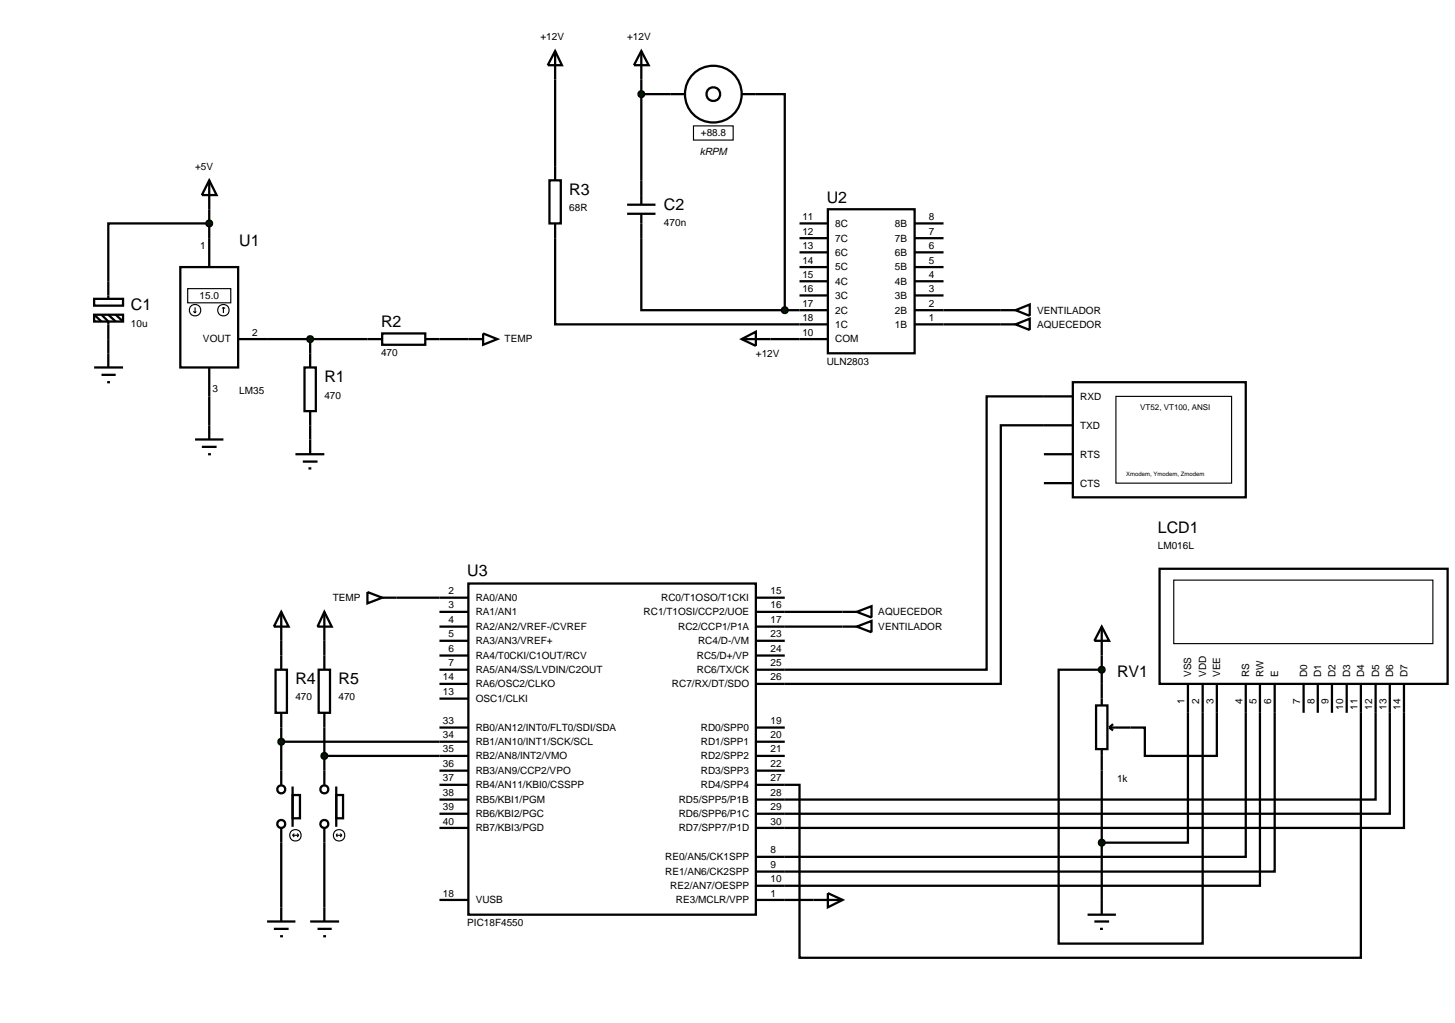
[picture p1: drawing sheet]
<svg xmlns="http://www.w3.org/2000/svg" width="257mm" height="180mm" viewBox="0 0 257 180" stroke-linecap="round" stroke-linejoin="round" font-family="sans-serif">
<g fill="none" stroke="#000" stroke-width=".4">
<path d="M97.9 14v15.3M113.1 14v17.8M113.1 16.6h5.1M133.3 16.6h5.1v38.1M36.9 39.4h-17.8v10.2M36.9 31.8l1.3 2.6h-2.6zM36.9 31.8v15.3M19.1 59.8v5M31.8 47.1h10.2v17.7h-10.2zM42 59.8h22.8M54.7 59.8v2.5M77.5 59.8h5.1"/>
<path d="M97.9 42v15.2h43.1M113.1 42v12.7h25.3M135.9 59.8h5.1M138.4 54.7h2.6M166.4 57.2h10.1M166.4 54.7h10.1M16.6 64.8h5.1M17.9 66.1h2.5M18.9 67.4h.5M34.4 77.5h5M35.6 78.8h2.6M36.9 64.8v12.7"/>
<path d="M54.7 75v2.5M184.1 69.9h-10.1v48.2h-35.6M184.1 75h-7.6v45.6h-38.1M36.7 80.1h.5M49.6 113v2.6M57.2 113v2.6M69.9 105.4h7.6M138.4 107.9h10.2M138.4 110.5h10.2M194.3 118.1h-7.6v48.3h25.4v-40.7M194.3 115.6v5M49.6 128.3v7.6"/>
<path d="M49.6 130.8h27.9M57.2 128.3v7.6M57.2 133.3h20.3M194.3 135.9v22.8M209.5 125.7v22.9h-15.2M214.6 125.7v7.6h-12.7v-5h-2.5M219.7 125.7v25.4h-81.3M222.2 125.7v30.5h-83.8M224.8 125.7v28h-86.4M240 125.7v43.2h-99v-30.5h-2.6M242.6 125.7v15.3h-104.2M245.1 125.7v17.8h-106.7"/>
<path d="M247.6 125.7v20.3h-109.2M49.6 148.6v11.4M57.2 148.6v11.4M138.4 158.7h5.1"/>
</g>
<g fill="none" stroke="#000" stroke-width=".2">
<path d="M33.1 50.9h7.6v2.5h-7.6zM34.1 54.9l.3 .3M34.4 54.2v1M34.6 54.9l-.2 .3M39.4 54.2l-.2 .2M39.4 54.2l.3 .2M39.4 54.2v1"/>
<circle cx="34.4" cy="54.7" r="1.01"/>
<circle cx="39.4" cy="54.7" r="1.01"/>
</g>
<path d="M36.5 39.1l.4-.2-.5 .5zM36.9 38.9l.3 .1 .2 .4zM36.9 39.9l.5-.5-.2 .4zM36.4 39.4l.5 .5-.4-.2z" fill="#004000" stroke="#000" stroke-width=".4"/>
<path d="M36.4 39.4l.5-.5 .5 .5-.5 .5z" fill="#004000"/>
<path d="M64.8 59.8h2.6M67.4 58.8h7.6v2h-7.6zM75 59.8h2.5M53.7 64.8h2v7.7h-2zM54.7 62.3v2.5M54.7 72.5v2.5" fill="none" stroke="#000" stroke-width=".4"/>
<path d="M54.4 59.4l.3-.1-.5 .5zM54.7 59.3l.3 .1 .2 .4zM54.7 60.3l.5-.5-.2 .4zM54.2 59.8l.5 .5-.4-.2z" fill="#004000" stroke="#000" stroke-width=".4"/>
<path d="M54.7 59.3l.5 .5-.5 .5-.5-.5z" fill="#004000"/>
<g fill="none" stroke="#000" stroke-width=".4">
<path d="M97.9 9l1.2 2.5h-2.5zM97.9 9v5M113.1 9l1.3 2.5h-2.6zM113.1 9v5M118.2 16.6h2.5M130.8 16.6h2.5M96.9 31.8h2v7.6h-2zM97.9 29.3v2.5M97.9 39.4v2.6M110.6 37.7h5M110.6 36.1h5M113.1 31.8v4.3"/>
<path d="M113.1 37.7v4.3M141 39.4h5M146 36.9h15.3v25.4h-15.3zM161.3 39.4h5.1M16.6 52.7h5.1v1.2h-5.1zM16.6 55.5h5.1v1.2h-5.1zM16.6 55.5l1.3 1.2M17.9 55.5l1.2 1.2v3.1M19.1 49.6v3.1M19.1 55.5l1.3 1.2M20.4 55.5l1.3 1.2M82.6 59.8h2.6"/>
<path d="M85.2 58.8l2.5 1-2.5 1zM141 59.8h5M141 57.2h5M141 54.7h5M141 52.1h5M141 49.6h5M141 47.1h5M141 44.5h5M141 42h5M161.3 57.2h5.1M161.3 54.7h5.1M161.3 52.1h5.1"/>
<path d="M161.3 49.6h5.1M161.3 47.1h5.1M161.3 44.5h5.1M161.3 42h5.1M176.5 57.2h2.6M176.5 54.7h2.6M179.1 57.2l2.5-1v2zM179.1 54.7l2.5-1v2zM54.7 77.5v2.6M52.1 80.1h5.1M53.4 81.4h2.6M54.4 82.6h.5"/>
<circle cx="125.8" cy="16.6" r="5"/>
<circle cx="125.8" cy="16.6" r="1.21"/>
</g>
<path d="M122.3 22.2h7v2.5h-7z" fill="none" stroke="#000" stroke-width=".2"/>
<g fill="#004000" stroke="#000" stroke-width=".4">
<path d="M112.8 16.2l.3-.1-.5 .5zM113.1 16.1l.3 .1 .2 .4zM113.1 17.1l.5-.5-.2 .4zM112.6 16.6l.5 .5-.3-.1z"/>
<path d="M138.1 54.3l.3-.1-.5 .5zM138.4 54.2l.4 .2 .1 .3zM138.9 54.7l-.1 .3-.4 .2zM137.9 54.7l.5 .5-.4-.2z"/>
</g>
<g fill="#004000">
<path d="M112.6 16.6l.5-.5 .5 .5-.5 .5z"/>
<path d="M138.4 54.2l.5 .5-.5 .5-.5-.5z"/>
</g>
<g fill="none" stroke="#000" stroke-width=".4">
<path d="M130.8 59.8l2.5-1.3v2.5zM130.8 59.8h5.1M64.8 104.4l2.6 1-2.6 1zM67.4 105.4h2.5M77.5 105.4h5.1M77.5 107.9h5.1M77.5 110.5h5.1M77.5 113h5.1M77.5 115.6h5.1M77.5 118.1h5.1M82.6 102.9h50.7v58.4h-50.7zM133.3 105.4h5.1"/>
<path d="M133.3 107.9h5.1M133.3 110.5h5.1M133.3 113h5.1M133.3 115.6h5.1M133.3 118.1h5.1M148.6 107.9h2.5M148.6 110.5h2.5M151.1 107.9l2.6-1v2zM151.1 110.5l2.6-1v2zM194.3 110.5l1.3 2.5h-2.6zM194.3 110.5v5.1M204.5 100.3h50.8v20.3h-50.8z"/>
<path d="M77.5 120.6h5.1M77.5 123.2h5.1M77.5 128.3h5.1M77.5 130.8h5.1M77.5 133.3h5.1M77.5 135.9h5.1M77.5 138.4h5.1M133.3 120.6h5.1M133.3 128.3h5.1M133.3 130.8h5.1M133.3 133.3h5.1M133.3 135.9h5.1"/>
<path d="M133.3 138.4h5.1M193.3 124.4h2v7.7h-2zM194.3 120.6v3.8M194.3 132.1v3.8M195.6 128.3h3.8M195.6 128.3l.7 .5M196.3 127.7l-.7 .6M209.5 120.6v5.1M212.1 120.6v5.1M214.6 120.6v5.1M219.7 120.6v5.1M222.2 120.6v5.1"/>
<path d="M224.8 120.6v5.1M229.9 120.6v5.1M232.4 120.6v5.1M234.9 120.6v5.1M237.5 120.6v5.1M240 120.6v5.1M242.6 120.6v5.1M245.1 120.6v5.1M247.6 120.6v5.1M77.5 141h5.1M77.5 143.5h5.1M77.5 146h5.1"/>
<path d="M77.5 158.7h5.1M133.3 141h5.1M133.3 143.5h5.1M133.3 146h5.1M133.3 158.7h5.1M133.3 151.1h5.1M133.3 153.7h5.1M133.3 156.2h5.1M143.5 158.7h5.1M146 157.5l2.6 1.2-2.6 1.3zM194.3 158.7v2.6M191.8 161.3h5"/>
<path d="M193 162.5h2.6M194 163.8h.5"/>
</g>
<path d="M207 102.3h45.7v11.2h-45.7z" fill="none" stroke="#000" stroke-width=".2"/>
<g fill="#004000" stroke="#000" stroke-width=".4">
<path d="M193.9 148.3l.4-.2-.5 .5zM194.3 148.1l.3 .1 .2 .4zM194.8 148.6l-.1 .3-.4 .2zM193.8 148.6l.5 .5-.4-.2z"/>
<path d="M194 117.7l.3-.1-.5 .5zM194.3 117.6l.4 .2 .1 .3zM194.3 118.6l.5-.5-.2 .4zM193.8 118.1l.5 .5-.3-.1z"/>
</g>
<g fill="#004000">
<path d="M193.8 148.6l.5-.5 .5 .5-.5 .5z"/>
<path d="M194.3 117.6l.5 .5-.5 .5-.5-.5z"/>
</g>
<g fill="none" stroke="#000" stroke-width=".4">
<path d="M184.1 69.9h5.1M184.1 75h5.1M189.2 67.4h30.5v20.3h-30.5zM184.1 80.1h5.1M184.1 85.2h5.1M48.6 118.1h2v7.6h-2zM49.6 107.9l1.3 2.6h-2.6zM49.6 107.9v5.1M49.6 115.6v2.5M56.2 118.1h2v7.6h-2zM57.2 107.9l1.3 2.6h-2.5zM57.2 107.9v5.1"/>
<path d="M57.2 115.6v2.5M49.6 125.7v2.6M49.6 135.9v2.5M51.6 138.7v7.1M57.2 125.7v2.6M57.2 135.9v2.5M59.3 138.7v7.1M49.6 146v2.6M49.6 160v2.5M51.6 140.2h1.3v4.1h-1.3zM57.2 146v2.6M57.2 160v2.5"/>
<path d="M59.3 140.2h1.2v4.1h-1.2zM47.1 162.5h5M48.3 163.8h2.6M49.4 165.1h.5M54.7 162.5h5.1M56 163.8h2.5M57 165.1h.5"/>
<circle cx="49.6" cy="139.2" r=".7"/>
<circle cx="57.2" cy="139.2" r=".7"/>
<circle cx="49.6" cy="145.3" r=".7"/>
<circle cx="57.2" cy="145.3" r=".7"/>
</g>
<g fill="none" stroke="#000" stroke-width=".2">
<path d="M196.8 69.9h20.4v15.3h-20.4zM51.6 147.3h1.1M51.6 147.3l.3 .3M51.9 147l-.3 .3M52.4 147l.3 .3M52.7 147.3l-.3 .3M59.3 147.3h1M59.3 147.3l.2 .3M59.5 147l-.2 .3M60 147l.3 .3M60.3 147.3l-.3 .3"/>
<circle cx="52.1" cy="147.3" r="1.01"/>
<circle cx="59.8" cy="147.3" r="1.01"/>
</g>
<g fill="#004000" stroke="#000" stroke-width=".4">
<path d="M49.3 130.4l.3-.1-.5 .5zM49.6 130.3l.3 .1 .2 .4zM49.6 131.3l.5-.5-.2 .4zM49.1 130.8l.5 .5-.3-.1z"/>
<path d="M56.8 133l.4-.2-.5 .5zM57.2 132.8l.3 .1 .2 .4zM57.7 133.3l-.1 .3-.4 .2zM56.7 133.3l.5 .5-.3-.1z"/>
</g>
<g fill="#004000">
<path d="M49.6 130.3l.5 .5-.5 .5-.5-.5z"/>
<path d="M56.7 133.3l.5-.5 .5 .5-.5 .5z"/>
</g>
<g font-size="2.8">
<text x="100.4" y="34.4">R3</text>
<text x="145.8" y="35.8">U2</text>
<text x="117.1" y="37">C2</text>
<text x="42.2" y="43.4">U1</text>
<text x="23.1" y="54.7">C1</text>
<text x="67.2" y="57.7">R2</text>
<text x="57.2" y="67.4">R1</text>
<text x="204.2" y="94">LCD1</text>
<text x="82.4" y="101.7">U3</text>
<text x="197" y="119.5">RV1</text>
<text x="52.1" y="120.7">R4</text>
<text x="59.7" y="120.7">R5</text>
</g>
<g font-size="1.8">
<text x="95.3" y="7">+12V</text>
<text x="110.6" y="7">+12V</text>
<text x="123.6" y="24">+88.8</text>
<text x="34.4" y="29.9">+5V</text>
<text x="123.4" y="27.3">kRPM</text>
<text x="100.4" y="37.2">68R</text>
<text x="117.1" y="39.8">470n</text>
<text x="141.5" y="41.4">12</text>
<text x="141.5" y="38.8">11</text>
<text x="147.3" y="40">8C</text>
<text x="157.8" y="40">8B</text>
<text x="163.8" y="41.4">7</text>
<text x="163.8" y="38.8">8</text>
<text x="35.3" y="43.9">1</text>
<text x="141.5" y="46.5">14</text>
<text x="141.5" y="43.9">13</text>
<text x="147.3" y="47.7">5C</text>
<text x="147.3" y="45.1">6C</text>
<text x="147.3" y="42.6">7C</text>
<text x="157.8" y="47.7">5B</text>
<text x="157.8" y="45.1">6B</text>
<text x="157.8" y="42.6">7B</text>
<text x="163.8" y="46.5">5</text>
<text x="163.8" y="43.9">6</text>
<text x="35.2" y="52.7">15.0</text>
<text x="141.5" y="51.5">16</text>
<text x="141.5" y="49">15</text>
<text x="147.3" y="52.7">3C</text>
<text x="147.3" y="50.2">4C</text>
<text x="157.8" y="52.7">3B</text>
<text x="157.8" y="50.2">4B</text>
<text x="163.8" y="51.5">3</text>
<text x="163.8" y="49">4</text>
<text x="23.1" y="57.6">10u</text>
<text x="44.5" y="59.2">2</text>
<text x="141.5" y="56.6">18</text>
<text x="141.5" y="54.1">17</text>
<text x="141.5" y="59.2">10</text>
<text x="147.3" y="57.8">1C</text>
<text x="147.3" y="55.3">2C</text>
<text x="157.8" y="57.8">1B</text>
<text x="157.8" y="55.3">2B</text>
<text x="163.8" y="56.6">1</text>
<text x="163.8" y="54.1">2</text>
<text x="182.9" y="57.8">AQUECEDOR</text>
<text x="182.9" y="55.3">VENTILADOR</text>
<text x="35.8" y="60.4">VOUT</text>
<text x="67.2" y="62.8">470</text>
<text x="89" y="60.4">TEMP</text>
<text x="133.3" y="62.9">+12V</text>
<text x="145.8" y="64.3">ULN2803</text>
<text x="147.3" y="60.4">COM</text>
<text x="37.5" y="69.2">3</text>
<text x="42.2" y="69.4">LM35</text>
<text x="57.2" y="70.3">470</text>
<text x="190.5" y="70.5">RXD</text>
<text x="190.5" y="75.6">TXD</text>
<text x="190.5" y="80.7">RTS</text>
<text x="190.5" y="85.8">CTS</text>
<text x="204.2" y="96.8">LM016L</text>
<text x="58.7" y="106">TEMP</text>
<text x="79.1" y="104.8">2</text>
<text x="79.1" y="107.3">3</text>
<text x="83.9" y="106">RA0/AN0</text>
<text x="116.6" y="106">RC0/T1OSO/T1CKI</text>
<text x="135.9" y="104.8">15</text>
<text x="135.9" y="107.3">16</text>
<text x="79.1" y="109.9">4</text>
<text x="79.1" y="112.4">5</text>
<text x="83.9" y="108.5">RA1/AN1</text>
<text x="83.9" y="111.1">RA2/AN2/VREF-/CVREF</text>
<text x="83.9" y="113.6">RA3/AN3/VREF+</text>
<text x="113.5" y="108.5">RC1/T1OSI/CCP2/UOE</text>
<text x="119.6" y="111.1">RC2/CCP1/P1A</text>
<text x="123.1" y="113.6">RC4/D-/VM</text>
<text x="135.9" y="109.9">17</text>
<text x="135.9" y="112.4">23</text>
<text x="154.9" y="108.5">AQUECEDOR</text>
<text x="154.9" y="111.1">VENTILADOR</text>
<text x="78.1" y="120">14</text>
<text x="79.1" y="115">6</text>
<text x="79.1" y="117.5">7</text>
<text x="83.9" y="116.2">RA4/T0CKI/C1OUT/RCV</text>
<text x="83.9" y="118.7">RA5/AN4/SS/LVDIN/C2OUT</text>
<text x="122.9" y="116.2">RC5/D+/VP</text>
<text x="122.9" y="118.7">RC6/TX/CK</text>
<text x="135.9" y="115">24</text>
<text x="135.9" y="117.5">25</text>
<text x="135.9" y="120">26</text>
<text x="210.1" y="119.4" transform="rotate(-90 210.1 119.4)">VSS</text>
<text x="212.7" y="119.4" transform="rotate(-90 212.7 119.4)">VDD</text>
<text x="215.2" y="119.4" transform="rotate(-90 215.2 119.4)">VEE</text>
<text x="220.3" y="119.4" transform="rotate(-90 220.3 119.4)">RS</text>
<text x="222.8" y="119.4" transform="rotate(-90 222.8 119.4)">RW</text>
<text x="225.4" y="119.4" transform="rotate(-90 225.4 119.4)">E</text>
<text x="230.5" y="119.4" transform="rotate(-90 230.5 119.4)">D0</text>
<text x="233" y="119.4" transform="rotate(-90 233 119.4)">D1</text>
<text x="235.5" y="119.4" transform="rotate(-90 235.5 119.4)">D2</text>
<text x="238.1" y="119.4" transform="rotate(-90 238.1 119.4)">D3</text>
<text x="240.6" y="119.4" transform="rotate(-90 240.6 119.4)">D4</text>
<text x="243.2" y="119.4" transform="rotate(-90 243.2 119.4)">D5</text>
<text x="245.7" y="119.4" transform="rotate(-90 245.7 119.4)">D6</text>
<text x="248.2" y="119.4" transform="rotate(-90 248.2 119.4)">D7</text>
<text x="52.1" y="123.5">470</text>
<text x="59.7" y="123.5">470</text>
<text x="78.1" y="122.6">13</text>
<text x="83.9" y="121.2">RA6/OSC2/CLKO</text>
<text x="83.9" y="123.8">OSC1/CLKI</text>
<text x="118.5" y="121.2">RC7/RX/DT/SDO</text>
<text x="208.9" y="124.2" transform="rotate(-90 208.9 124.2)">1</text>
<text x="211.5" y="124.2" transform="rotate(-90 211.5 124.2)">2</text>
<text x="214" y="124.2" transform="rotate(-90 214 124.2)">3</text>
<text x="219.1" y="124.2" transform="rotate(-90 219.1 124.2)">4</text>
<text x="221.6" y="124.2" transform="rotate(-90 221.6 124.2)">5</text>
<text x="224.2" y="124.2" transform="rotate(-90 224.2 124.2)">6</text>
<text x="229.3" y="124.2" transform="rotate(-90 229.3 124.2)">7</text>
<text x="231.8" y="124.2" transform="rotate(-90 231.8 124.2)">8</text>
<text x="234.3" y="124.2" transform="rotate(-90 234.3 124.2)">9</text>
<text x="236.9" y="125.2" transform="rotate(-90 236.9 125.2)">10</text>
<text x="239.4" y="125.2" transform="rotate(-90 239.4 125.2)">11</text>
<text x="242" y="125.2" transform="rotate(-90 242 125.2)">12</text>
<text x="244.5" y="125.2" transform="rotate(-90 244.5 125.2)">13</text>
<text x="247" y="125.2" transform="rotate(-90 247 125.2)">14</text>
<text x="78.1" y="127.7">33</text>
<text x="78.1" y="130.2">34</text>
<text x="83.9" y="128.9">RB0/AN12/INT0/FLT0/SDI/SDA</text>
<text x="83.9" y="131.4">RB1/AN10/INT1/SCK/SCL</text>
<text x="123.6" y="128.9">RD0/SPP0</text>
<text x="123.6" y="131.4">RD1/SPP1</text>
<text x="135.9" y="127.7">19</text>
<text x="135.9" y="130.2">20</text>
<text x="78.1" y="132.7">35</text>
<text x="78.1" y="135.3">36</text>
<text x="78.1" y="137.8">37</text>
<text x="83.9" y="133.9">RB2/AN8/INT2/VMO</text>
<text x="83.9" y="136.5">RB3/AN9/CCP2/VPO</text>
<text x="123.6" y="133.9">RD2/SPP2</text>
<text x="123.6" y="136.5">RD3/SPP3</text>
<text x="135.9" y="132.7">21</text>
<text x="135.9" y="135.3">22</text>
<text x="135.9" y="137.8">27</text>
<text x="197" y="137.9">1k</text>
<text x="78.1" y="140.4">38</text>
<text x="78.1" y="142.9">39</text>
<text x="83.9" y="139">RB4/AN11/KBI0/CSSPP</text>
<text x="83.9" y="141.6">RB5/KBI1/PGM</text>
<text x="119.7" y="141.6">RD5/SPP5/P1B</text>
<text x="123.6" y="139">RD4/SPP4</text>
<text x="135.9" y="140.4">28</text>
<text x="135.9" y="142.9">29</text>
<text x="78.1" y="145.4">40</text>
<text x="83.9" y="144.1">RB6/KBI2/PGC</text>
<text x="83.9" y="146.6">RB7/KBI3/PGD</text>
<text x="119.7" y="144.1">RD6/SPP6/P1C</text>
<text x="119.7" y="146.6">RD7/SPP7/P1D</text>
<text x="135.9" y="145.4">30</text>
<text x="117.3" y="151.7">RE0/AN5/CK1SPP</text>
<text x="117.3" y="154.3">RE1/AN6/CK2SPP</text>
<text x="135.9" y="150.5">8</text>
<text x="135.9" y="153.1">9</text>
<text x="135.9" y="155.6">10</text>
<text x="78.1" y="158.1">18</text>
<text x="83.9" y="159.3">VUSB</text>
<text x="118.2" y="156.8">RE2/AN7/OESPP</text>
<text x="119.2" y="159.3">RE3/MCLR/VPP</text>
<text x="135.9" y="158.1">1</text>
<text x="82.4" y="163.3">PIC18F4550</text>
</g>
<text font-size="1.4" x="201.1" y="72.3">VT52, VT100, ANSI</text>
<text font-size="1.1" x="198.6" y="83.9">Xmodem, Ymodem, Zmodem</text>
</svg>
